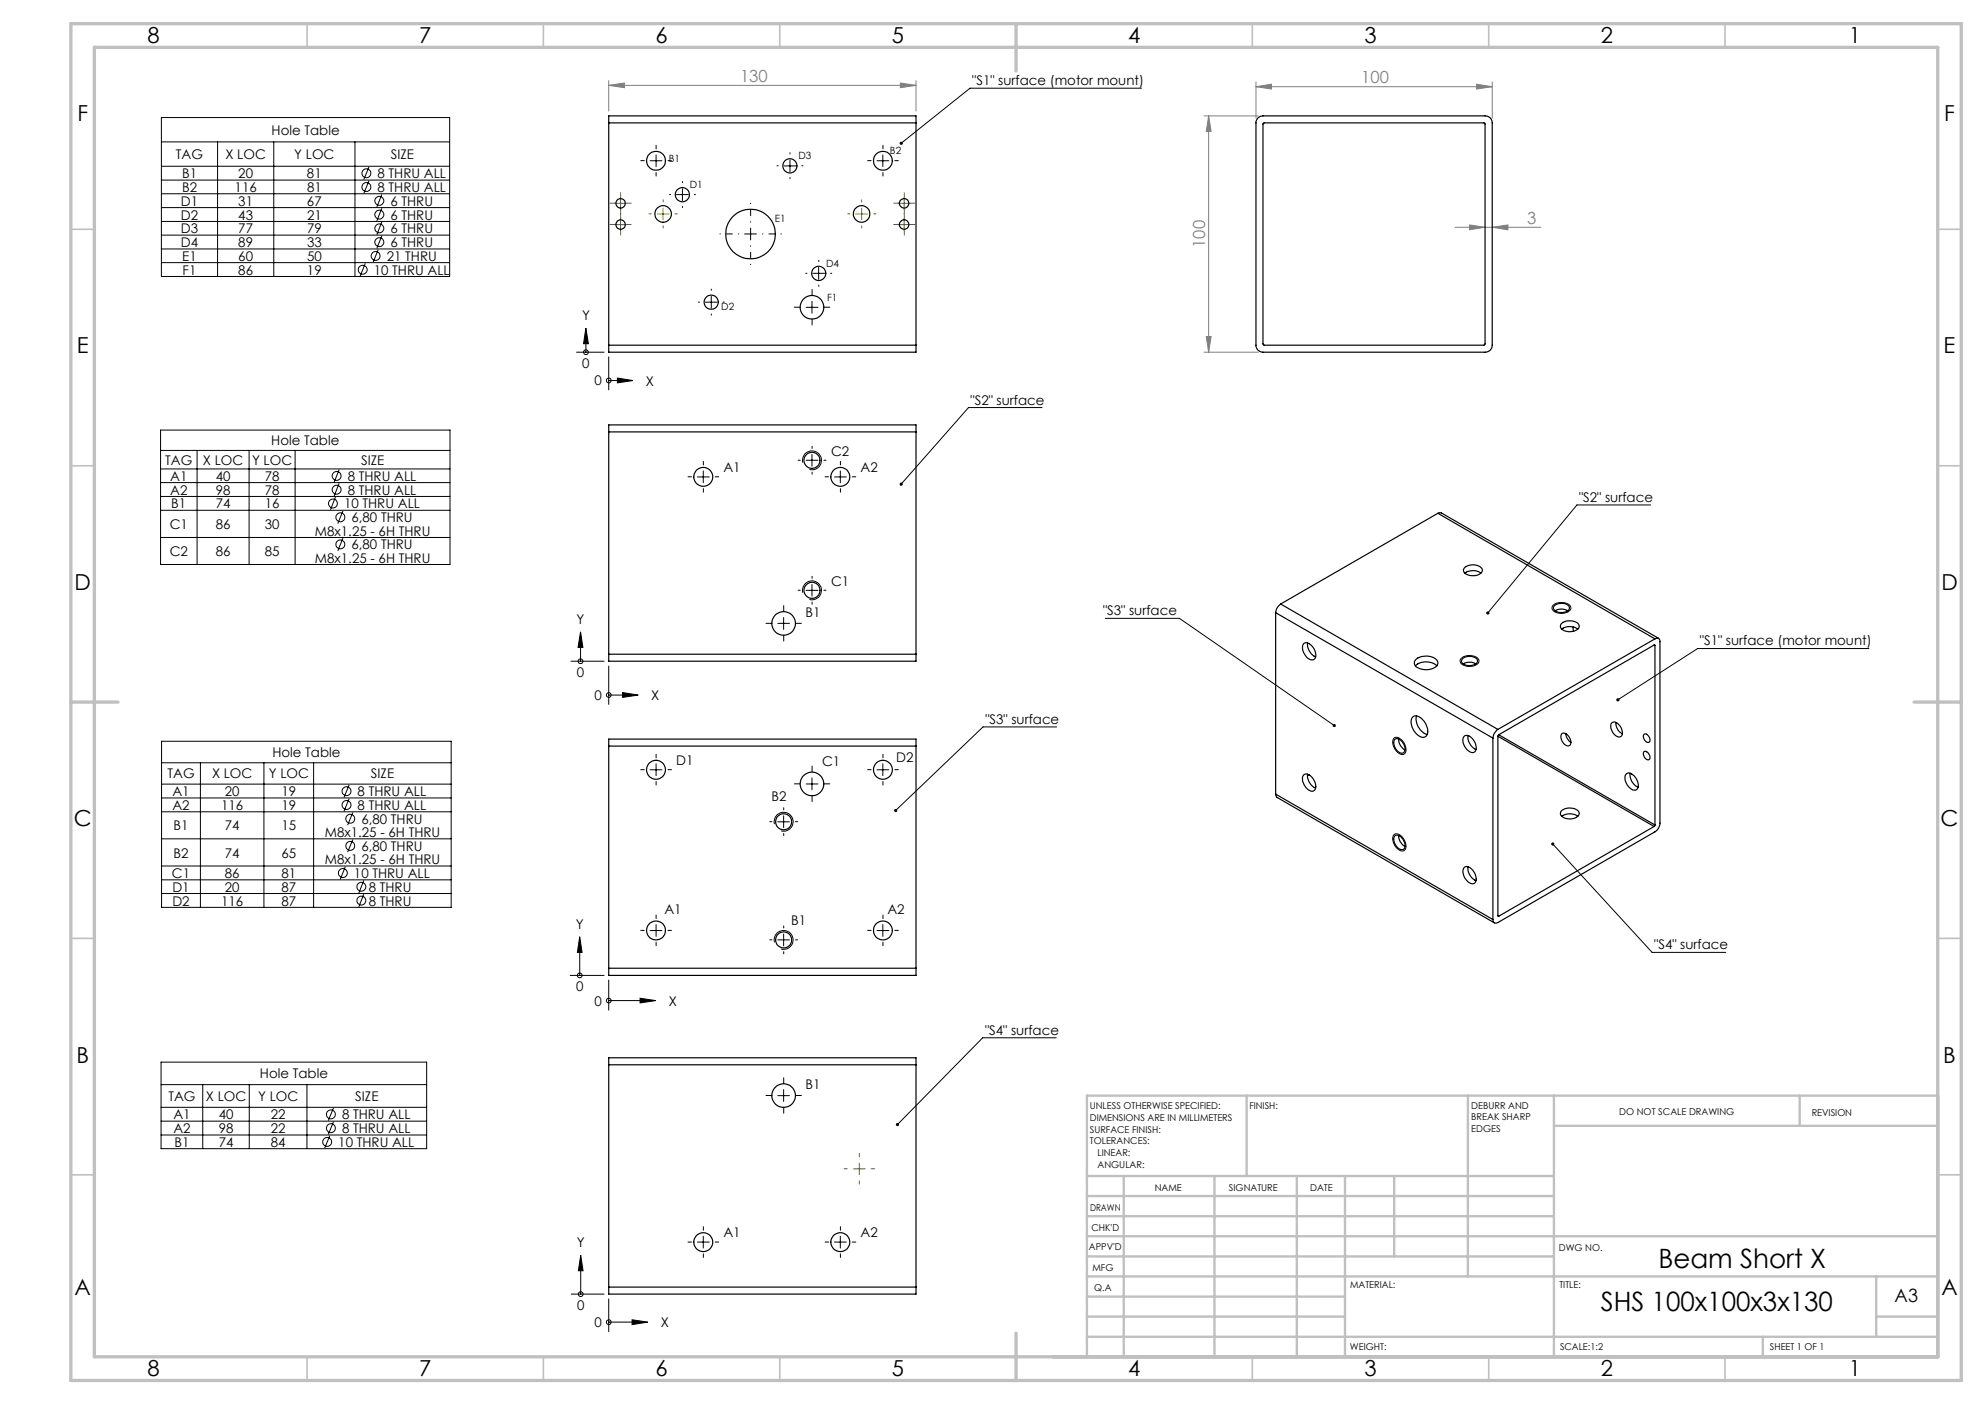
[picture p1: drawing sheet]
<svg xmlns="http://www.w3.org/2000/svg" width="420mm" height="297mm" viewBox="0 0 420 297" stroke-linecap="round" stroke-linejoin="round" font-family="sans-serif">
<g fill="none" stroke="#000" stroke-width=".21">
<path d="M241.5 18.7h-36.3l-14.5 11.6M34.1 24.9h61v33.6h-61zM34.1 30h61M34.1 38.1h61M34.1 35.2h61M46 30v28.5M57.9 30v28.5M75.1 30v28.5M78.1 35.3l-1.1 2.7M78.1 38.2l-1.1 2.7M137.5 34h2.6M138.8 32.8v2.4"/>
<path d="M144.4 39.9v2.5M165.9 35.1h2.5M167.1 33.8v2.5M185.6 34h2.5M186.8 32.8v2.4M34.1 41h61M34.1 43.9h61M34.1 46.8h61M34.1 49.7h61M34.1 52.7h61M34.1 55.6h61M77.3 55.7l-1.1 2.7"/>
<path d="M80 52.8l-1 2.7M80.8 41.1l-1.1 2.7M80.8 44.1l-1.1 2.6M80.8 47l-1.1 2.7M80.8 49.9l-1.1 2.7M143.1 41.2h2.5M157.6 49.5h2.5M158.8 48.3v2.5M172 57.8h2.5M173.2 56.6v2.5M122 74.5h5.8M124 72.7v1.8"/>
<path d="M124 69.4l.5 3.3h-1zM128.8 75.5v7M130.6 80l3.3 .5-3.3 .5zM149.2 63.9h2.5M150.5 62.7v2.5M170.6 65h2.5M171.8 63.7v2.5M34 91h61.2v28.4h-61.2zM34 95.3h61.2M34 99.2h61.2M41.7 95.3v24.1M52.7 95.3v24.1"/>
<path d="M62.4 95.3v24.1M71.8 99.3l-1.1 2.7M128.8 80.5h1.8M148.8 99.6v2.5M169.9 97.9a2 2 0 0 1 1.7-2.5 2 2 0 0 1 2.2 2.1 2 2 0 0 1-2.5 1.8M170.6 97.4h2.5M171.8 96.1v2.5M177.8 99.6v2.5M220.5 86.2h-15.6l-14.2 16.2M34 102.1h61.2M34 105h61.2M34 107.9h61.2"/>
<path d="M34 113.7h61.2M71 105.2l-1.1 2.6M71.8 102.2l-1.1 2.7M72.6 108.1l-1.1 2.7M72.6 113.8l-1.1 2.7M147.6 100.9h2.5M176.6 100.9h2.5M349.2 106.8h-15.5l-18.9 22.9M120.8 139.9h7M122.8 136.9v3M122.8 133.7l.5 3.2h-1zM164.6 131.9h2.4"/>
<path d="M165.8 130.6v2.5M169.9 125.4a2 2 0 0 1 1.7-2.5 2 2 0 0 1 2.2 2.2 2 2 0 0 1-2.5 1.7M170.6 124.9h2.5M171.8 123.6v2.5M233.9 130.8h15.7l32.7 22.7M309.2 139.3a2.67 2.67 0 0 1 3.7 .3 1.34 1.34 0 0 1-1.6 1.4 1.87 1.87 0 0 1-2.4-1.3zM328.7 127.9a2.7 2.7 0 0 1 3.6 .4 1.38 1.38 0 0 1-1.6 1.4 2.07 2.07 0 0 1-2.3-1.1zM395.4 137.2h-36.2l-16.9 10.8M34.2 156.8h61.3v35.1h-61.3zM128.8 140.9v8.1M128.8 147h2.9M131.7 146.5l3.3 .5-3.3 .5z"/>
<path d="M223.6 153.8h-15.6l-18.5 17.6M294.9 156.2a1.58 1.58 0 0 1 2.2 1 1.74 1.74 0 0 1-.1 2.4 2.5 2.5 0 0 1-2.1-3.4zM34.2 161.4h61.3M34.2 168.8h61.3M34.2 171.7h61.3M34.2 177.4h61.3M34.2 165.9h61.3M42.4 161.4v30.5M55.8 161.4v30.5M66.4 161.4v30.5M73.9 166l-1.1 2.7M73.9 168.9l-1.1 2.7"/>
<path d="M74.6 171.9l-1 2.7M74.6 177.6l-1 2.7M137.5 162.8h2.6M138.8 161.6v2.5M163.9 174.3a1.99 1.99 0 0 1 1.7-2.5 1.99 1.99 0 0 1 2.2 2.2 1.99 1.99 0 0 1-2.5 1.8M164.6 173.8h2.4M165.8 172.6v2.5M170.6 165.8h2.5M171.8 164.6v2.5M185.6 162.8h2.5M186.8 161.6v2.5M294.9 176.6a1.61 1.61 0 0 1 2.2 1.2 1.44 1.44 0 0 1-.3 2.2 2.53 2.53 0 0 1-1.9-3.4z"/>
<path d="M328.5 178.5l21.1 23h15.6M34.2 183.2h61.3M34.2 186.1h61.3M34.2 189h61.3M73.1 183.3l-1.1 2.7M77 186.2l-1.1 2.7M77 189.2l-1.1 2.6M122.7 198.2l.5 3.3h-1zM137.5 196.8h2.6M138.8 195.6v2.5M163.9 199.4a2 2 0 0 1 1.7-2.6 2 2 0 0 1 2.2 2.2 2 2 0 0 1-2.5 1.8M164.6 198.8h2.4"/>
<path d="M165.8 197.6v2.5M185.6 196.8h2.5M186.8 195.6v2.5M120.6 206.3h7.2M122.7 201.5v4.8M128.8 207.3v6.4M128.8 211.7h6.6M135.4 211.2l3.3 .5-3.3 .5zM223.5 219.5h-15.6l-18 18.4M34.1 224.7h56.2v18.3h-56.2zM34.1 229.4h56.2M34.1 237.2h56.2"/>
<path d="M34.1 234.2h56.2M42.9 229.4v13.6M52.7 229.4v13.6M64.9 229.4v13.6M70.6 234.4l-1.1 2.7M70.6 237.3l-1.1 2.7M164.6 231.8h2.4M165.8 230.5v2.5M34.1 240.1h56.2M69.8 240.2l-1.1 2.7M120.9 273.8h6.9M122.9 268.8v5"/>
<path d="M122.9 265.5l.5 3.3h-1zM128.8 274.8v6.9M128.8 279.7h4.9M133.7 279.2l3.4 .5-3.4 .5zM147.6 262.7h2.5M148.8 261.5v2.5M176.6 262.7h2.5M177.8 261.5v2.5"/>
<circle cx="77.5" cy="36.6" r=".95"/>
<circle cx="77.5" cy="39.6" r=".94"/>
<circle cx="76.7" cy="57.1" r=".94"/>
<circle cx="79.5" cy="54.2" r=".95"/>
<circle cx="80.3" cy="45.4" r=".95"/>
<circle cx="80.3" cy="51.2" r=".95"/>
<circle cx="80.3" cy="42.5" r=".94"/>
<circle cx="80.3" cy="48.3" r=".94"/>
<circle cx="124" cy="74.5" r=".5"/>
<circle cx="128.8" cy="80.5" r=".49"/>
<circle cx="70.5" cy="106.5" r=".94"/>
<circle cx="71.2" cy="100.7" r=".95"/>
<circle cx="71.2" cy="103.6" r=".94"/>
<circle cx="72" cy="109.4" r=".95"/>
<circle cx="72" cy="115.2" r=".94"/>
<circle cx="122.8" cy="139.9" r=".5"/>
<circle cx="128.8" cy="147" r=".49"/>
<circle cx="73.3" cy="170.3" r=".95"/>
<circle cx="73.3" cy="167.4" r=".94"/>
<circle cx="74.1" cy="178.9" r=".94"/>
<circle cx="74.1" cy="173.2" r=".94"/>
<circle cx="72.5" cy="184.7" r=".95"/>
<circle cx="76.5" cy="190.5" r=".94"/>
<circle cx="76.5" cy="187.6" r=".94"/>
<circle cx="122.7" cy="206.3" r=".5"/>
<circle cx="128.8" cy="211.6" r=".49"/>
<circle cx="70" cy="238.6" r=".95"/>
<circle cx="70" cy="235.7" r=".94"/>
<circle cx="69.2" cy="241.6" r=".94"/>
<circle cx="122.9" cy="273.8" r=".5"/>
<circle cx="128.8" cy="279.7" r=".49"/>
</g>
<g fill="none" stroke="#808080" stroke-width=".21">
<path d="M128.8 18.1l3.3-.5v1zM128.8 17.1v6.4M128.8 18.1h65M190.5 17.6l3.3 .5-3.3 .5zM193.8 17.1v6.4M265.7 18.3l3.3-.5v1zM265.7 17.3v7.7M265.7 18.3h50M312.4 17.8l3.3 .5-3.3 .5zM315.7 17.3v7.7M254.7 24.5h11.5M255.7 24.5v50"/>
<path d="M255.7 24.5l.6 3.3h-1.1zM307.9 48.1h18.1M310.9 47.6l3.3 .5-3.3 .5zM315.7 48.1l3.4-.5v1zM254.7 74.5h11.5M255.2 71.2h1.1l-.6 3.3z"/>
</g>
<g fill="none" stroke="#000" stroke-width=".21" stroke-dasharray="15.2 1.3 1.3 1.3">
<path d="M136.3 34h-.7M138.8 31.5v-.8M138.8 36.5v.7M141.3 34h.8M144.4 38.7v-.3M164.6 35.1h-.2M167.1 32.6v-.3M167.1 37.6v.2M169.6 35.1h.3M184.3 34h-.7M186.8 31.5v-.8M186.8 36.5v.7"/>
<path d="M189.3 34h.8M141.9 41.2h-.2M144.4 43.7v.2M146.9 41.2h.3M170.7 57.8h-.2M173.2 55.3v-.2M175.7 57.8h.3M148 63.9h-.3M150.5 61.4v-.2M150.5 66.4v.3M153 63.9h.2M169.3 65h-1.2"/>
<path d="M171.8 62.5v-1.3M171.8 67.5v1.2M173.2 60.3v.3M174.3 65h1.3M148.8 98.4v-.8M169.3 97.4h-.4M171.8 94.9v-.5M171.8 99.9v.4M174.3 97.4h.5M177.8 98.4v-.8M146.3 100.9h-.7M148.8 103.4v.7"/>
<path d="M151.3 100.9h.8M175.3 100.9h-.7M177.8 103.4v.7M180.3 100.9h.8M163.3 131.9h-1.2M165.8 129.4v-1.3M165.8 134.4v1.2M168.3 131.9h1.3M169.3 124.9h-.4M171.8 122.4v-.5M171.8 127.4v.4M174.3 124.9h.5"/>
<path d="M136.3 162.8h-.7M138.8 160.3v-.7M138.8 165.3v.8M141.3 162.8h.8M163.3 173.8h-.4M165.8 171.3v-.4M165.8 176.3v.5M168.3 173.8h.5M169.3 165.8h-1.2M171.8 163.3v-1.2M171.8 168.3v1.3M174.3 165.8h1.3"/>
<path d="M184.3 162.8h-.7M186.8 160.3v-.7M186.8 165.3v.8M189.3 162.8h.8M136.3 196.8h-.7M138.8 194.3v-.7M138.8 199.3v.8M141.3 196.8h.8M163.3 198.8h-.4M165.8 196.3v-.4M168.3 198.8h.5M184.3 196.8h-.7"/>
<path d="M186.8 194.3v-.7M186.8 199.3v.8M189.3 196.8h.8M165.8 201.3v.5M163.3 231.7h-1.2M165.8 229.2v-1.2M165.8 234.2v1.3M168.3 231.7h1.3M146.3 262.7h-.7M148.8 260.2v-.7M148.8 265.2v.8M151.3 262.7h.8"/>
<path d="M175.3 262.7h-.7M177.8 260.2v-.7M177.8 265.2v.8M180.3 262.7h.8"/>
</g>
<path d="M156.3 49.5h-4M158.8 47v-4M158.8 52v4M161.3 49.5h4" fill="none" stroke="#000" stroke-width=".21" stroke-dasharray="15.2 1.3 1.3 1.3" stroke-dashoffset="15.1"/>
<g fill="none" stroke="#808000" stroke-width=".21" stroke-dasharray="15.2 1.3 1.3 1.3">
<path d="M130.1 43h-1M130.1 47.5h-1M131.3 41.7v-1M131.3 44.2v1M131.3 46.2v-1M131.3 48.7v1M132.6 43h1M132.6 47.5h1M137.8 45.2h-.5M140.3 42.7v-.5M140.3 47.7v.5M142.8 45.2h.5"/>
<path d="M179.8 45.2h-.5M182.3 42.7v-.5M182.3 47.7v.5M184.8 45.2h.5M190.1 47.5h-1M190.1 43h-1M191.3 46.2v-1M191.3 48.7v1M191.3 41.7v-1M191.3 44.2v1M192.6 47.5h1M192.6 43h1"/>
<path d="M179.3 247.2h-.7M181.8 244.7v-.7M181.8 249.7v.8M184.3 247.2h.8"/>
</g>
<g fill="none" stroke="#808000" stroke-width=".21">
<path d="M130.1 47.5h2.4M130.1 43h2.4M131.3 41.8v2.5M131.3 46.2v2.6M139.1 45.3h2.5M140.3 44v2.5M181 45.3h2.6M182.3 44v2.5M190 47.5h2.5M190 43h2.5M191.3 41.8v2.5M191.3 46.2v2.6"/>
<path d="M180.6 247.3h2.5M181.8 246v2.5"/>
</g>
<g fill="none" stroke="#c0c0c0" stroke-width=".35">
<path d="M65 5v5M115 5v5M165 5v5M265 5v5M315 5v5M365 5v5M15 48.5h5M410 48.5h5M15 98.5h5M410 98.5h5M15 198.5h5M410 198.5h5"/>
<path d="M15 248.5h5M410 248.5h5M65 287v5M115 287v5M165 287v5M265 287v5M315 287v5M365 287v5"/>
</g>
<g fill="none" stroke="#c0c0c0" stroke-width=".5">
<path d="M263.8 231.8v17M310.6 231.8v38.2M328.8 231.8v55.2M328.8 238.2h81.2M380.8 231.8v6.4M410 231.8h-180v55.2M230 248.8h98.8M230 257.3h98.8M230 253h98.8M237.8 248.8v38.2M257 248.8v38.2M274.4 248.8v38.2"/>
<path d="M284.6 248.8v38.2M295 248.8v17M230 265.8h98.8M230 261.5h180M230 278.5h54.6M230 274.3h54.6M230 270h180M397 278.5h13M397 270v12.8M230 282.8h180M373 282.8v4.2"/>
</g>
<path d="M15 5h400v287h-400zM20 10h390v277h-390zM215 5v10M15 148.5h10M405 148.5h10M215 282v10" fill="none" stroke="#c0c0c0" stroke-width=".7"/>
<path d="M190.4 30.1v.4l.3-.2-.3 .2a.34 .34 0 0 0 .5 0 .34 .34 0 0 0 0-.5 .34 .34 0 0 0-.5 .1zM130.6 80l3.3 .5-3.3 .5zM124 69.4l.5 3.3h-1zM189.7 237.6l-.2 .2 .2 .3 .2-.2-.2 .2a.34 .34 0 0 0 .4 0 .34 .34 0 0 0 0-.4 .34 .34 0 0 0-.4-.1zM133.7 279.2l3.4 .5-3.4 .5zM122.9 265.5l.5 3.3h-1z" fill="#000"/>
<g fill="#808080">
<path d="M128.8 18.1l3.3-.5v1zM190.5 17.6l3.3 .5-3.3 .5z"/>
<path d="M265.7 18.3l3.3-.5v1zM312.4 17.8l3.3 .5-3.3 .5zM310.9 47.6l3.3 .5-3.3 .5zM315.7 48.1l3.4-.5v1z"/>
<path d="M255.7 24.5l.6 3.3h-1.1zM255.2 71.2h1.1l-.6 3.3z"/>
</g>
<g fill="#000">
<path d="M190.5 102.2l-.1 .1 .1 .4 .2-.3-.2 .3a.34 .34 0 0 0 .4 0 .34 .34 0 0 0 0-.5 .34 .34 0 0 0-.4 0zM131.7 146.5l3.3 .5-3.3 .5zM122.8 133.7l.5 3.2h-1zM189.3 171.2l-.1 .2 .1 .3 .2-.3-.2 .3a.33 .33 0 0 0 .4 0 .33 .33 0 0 0 0-.5 .33 .33 0 0 0-.4 0zM135.4 211.2l3.3 .5-3.3 .5zM122.7 198.2l.5 3.3h-1zM314.6 129.4l-.1 .4 .1 .1 .2-.2-.2 .2a.34 .34 0 0 0 .4 0 .34 .34 0 0 0 0-.5 .34 .34 0 0 0-.4 0z"/>
<path d="M342.1 147.8l-.1 .4 .3-.2-.3 .2a.34 .34 0 0 0 .5 .1 .34 .34 0 0 0 .1-.5 .34 .34 0 0 0-.5 0zM282 153.2a.35 .35 0 0 0 .1 .6 .35 .35 0 0 0 .5-.1l-.3-.2 .3 .2v-.2a.35 .35 0 0 0-.2-.3 .35 .35 0 0 0-.4 0zM328.3 178.4a.33 .33 0 0 0 .2 .5 .33 .33 0 0 0 .3-.4 .33 .33 0 0 0-.5-.2l.2 .2z"/>
</g>
<g fill="none" stroke="#000" stroke-width=".25">
<path d="M128.8 26v-1.5h65v1.5M128.8 26h65M128.8 26v47M193.8 26v47M266.2 24.9l.5-.3 .5-.1h47a1.45 1.45 0 0 1 1.5 1.5v47a1.45 1.45 0 0 1-1.5 1.5h-47a1.45 1.45 0 0 1-1.5-1.5v-47.3zM267.3 26l46.9 .1v46.7l-.1 .2h-46.6l-.2-.1zM128.8 73v1.5h65v-1.5M128.8 73h65M128.8 91.4v-1.5h65v1.5M128.8 91.4v47M128.8 91.4h65M193.8 91.4v47"/>
<path d="M304.2 108.6l.8-.1 45.9 26.5M304.2 108.6l-33.2 19.2M304.2 108.6l46 26.5M310 120a2.61 2.61 0 0 1 3.6 .5 1.71 1.71 0 0 1-2.2 1.3 1.38 1.38 0 0 1-1.7-1.4zM128.8 138.4v1.5h65v-1.5M128.8 138.4h65M269.9 129.6l46 26.5M269.9 129.6v38.4M271 127.8a2.49 2.49 0 0 0-1.1 1.8M271 127.8l45.9 26.5M275.9 136.1a1.4 1.4 0 0 1 1.8 .7 1.92 1.92 0 0 1 .3 2.8 2.15 2.15 0 0 1-2.3-1.8l-.1-1zM276.7 136a2.95 2.95 0 0 0 1.7 3"/>
<path d="M299.5 139.6a3.3 3.3 0 0 1 4.7 .3 1.43 1.43 0 0 1-1.4 1.6 3.2 3.2 0 0 1-3.5-1v-.5zM309.4 139.4a2.28 2.28 0 0 1 3.2 .2 1.16 1.16 0 0 1-1.4 1.2 1.6 1.6 0 0 1-2-1zM310 121.2a2.97 2.97 0 0 1 3.3 0M328.9 128.2a2.28 2.28 0 0 1 3.1 .2 1.15 1.15 0 0 1-1.3 1.2 1.65 1.65 0 0 1-2-1.1zM329 129.2a2.51 2.51 0 0 1 2.7 0M330.3 132a2.78 2.78 0 0 1 3.7 .1 1.07 1.07 0 0 1-1 1.4 2.35 2.35 0 0 1-2.8-.9zM330.4 133.1a2.82 2.82 0 0 1 3.4 0M332.9 132.6l.1 .9M350 136.5l.2 .1M350 136.5l-32.9 18.9M350.2 135.1a.63 .63 0 0 1 .7-.1 .63 .63 0 0 1 .3 .7v38.4a2.23 2.23 0 0 1-1 1.9l-33.3 19.2a.65 .65 0 0 1-.7 0 .65 .65 0 0 1-.3-.7M350.2 136.6v37.9"/>
<path d="M350.2 135.1l-33.3 19.2M128.8 157.8v-1.5h65v1.5M128.8 157.8v47M128.8 157.8h65M193.8 157.8v47M295.1 156.4a1.24 1.24 0 0 1 1.7 .7 1.52 1.52 0 0 1 0 2.2 2.13 2.13 0 0 1-1.7-2.9zM295.9 156.3a2.58 2.58 0 0 0 1.4 2.3M298.8 151.8a1.27 1.27 0 0 1 2 .2 3.4 3.4 0 0 1 1.1 3.6 1.24 1.24 0 0 1-2-.2 3.4 3.4 0 0 1-1.1-3.6zM299.5 140.9a3.4 3.4 0 0 1 4.5 0M299.7 151.4a3.5 3.5 0 0 0 2.3 4M309.6 140.4a2.72 2.72 0 0 1 2.7 0M309.8 155.7a1.72 1.72 0 0 1 2.3 1.4 1.42 1.42 0 0 1-.4 2.1 2.63 2.63 0 0 1-2-3.3z"/>
<path d="M310.6 155.6a2.94 2.94 0 0 0 1.7 2.9M315.9 156.1v38.4M316.9 154.3a2.49 2.49 0 0 0-1 1.8M316.9 155.7v38M316.9 155.7l33.1 19.1M317.1 155.4l-.2 .3M317.1 155.4l33.1 19.1M330.5 155.1a1.72 1.72 0 0 1 1.6 2.6 1.59 1.59 0 0 1-1.8-1.7v-.5zM331.3 155.2a2.44 2.44 0 0 0 1.1 1.9M341 152.9a1.19 1.19 0 0 1 1.7 .6 1.79 1.79 0 0 1 .2 2.3 1.61 1.61 0 0 1-1.9-1.3l-.2-.6v-.6zM341.9 152.8a2.66 2.66 0 0 0 1.4 2.4M347.8 159.1a1.02 1.02 0 0 1 1.3 1.1 .53 .53 0 0 1-.5 .6 .53 .53 0 0 1-.5-.5l-.4-.6z"/>
<path d="M347.8 155.4a1.07 1.07 0 0 1 1.3 1.4 .66 .66 0 0 1-.7 .2 .66 .66 0 0 1-.5-.5l-.2-.8zM269.9 168l.3 .7 46 26.5M269.9 168l46 26.5M275.9 163.8a1.97 1.97 0 0 1 2.3 1.6 1.31 1.31 0 0 1-.6 2 2.6 2.6 0 0 1-1.8-3.4zM276.7 163.8a2.95 2.95 0 0 0 1.7 2.9M277 163.9l-.4 .2M295.1 176.8a1.25 1.25 0 0 1 1.7 .7 1.56 1.56 0 0 1 0 2.2 2.16 2.16 0 0 1-1.7-2.9zM295.9 176.7a2.48 2.48 0 0 0 1.4 2.3M330.4 172.7a2.97 2.97 0 0 1 3.4 0M330.5 171.4a2.85 2.85 0 0 1 3.5 .3 1.09 1.09 0 0 1-1 1.4 2.3 2.3 0 0 1-2.8-.9v-.4zM344.1 163.7a1.33 1.33 0 0 1 1.9 .7 1.92 1.92 0 0 1 .2 2.7 2.3 2.3 0 0 1-2.3-2.1v-.9zM344.9 163.6a2.85 2.85 0 0 0 1.7 2.9"/>
<path d="M350 174.8l-32.9 19M350.2 174.5l-.2 .3M309.7 183.6a1.21 1.21 0 0 1 1.9 .4 2.2 2.2 0 0 1 .4 2.8 1.9 1.9 0 0 1-2.3-1.5l-.2-1zM310.6 183.4a2.94 2.94 0 0 0 1.7 2.9M316.9 193.7l.2 .1M128.8 204.8v1.5h65v-1.5M128.8 204.8h65M128.8 225.2v-1.4h65v1.4M128.8 225.2v47.1M128.8 225.2h65M193.8 225.2v47.1M128.8 272.3v1.5h65v-1.5"/>
<path d="M128.8 272.3h65"/>
<circle cx="138.8" cy="34" r="2"/>
<circle cx="167.1" cy="35.1" r="1.5"/>
<circle cx="186.8" cy="34" r="2"/>
<circle cx="131.3" cy="43" r="1"/>
<circle cx="131.3" cy="47.5" r=".99"/>
<circle cx="140.3" cy="45.3" r="1.76"/>
<circle cx="144.4" cy="41.2" r="1.48"/>
<circle cx="158.8" cy="49.5" r="5.2"/>
<circle cx="173.2" cy="57.8" r="1.5"/>
<circle cx="182.3" cy="45.3" r="1.76"/>
<circle cx="191.3" cy="43" r=".99"/>
<circle cx="191.3" cy="47.5" r="1"/>
<circle cx="150.5" cy="63.9" r="1.51"/>
<circle cx="171.8" cy="65" r="2.5"/>
<circle cx="171.8" cy="97.4" r="1.7"/>
<circle cx="148.8" cy="100.9" r="2"/>
<circle cx="177.8" cy="100.9" r="2"/>
<circle cx="165.8" cy="131.9" r="2.5"/>
<circle cx="171.8" cy="124.9" r="1.69"/>
<circle cx="138.8" cy="162.8" r="2"/>
<circle cx="165.8" cy="173.8" r="1.7"/>
<circle cx="171.8" cy="165.8" r="2.5"/>
<circle cx="186.8" cy="162.8" r="2"/>
<circle cx="138.8" cy="196.8" r="2"/>
<circle cx="165.8" cy="198.8" r="1.71"/>
<circle cx="186.8" cy="196.8" r="2"/>
<circle cx="165.8" cy="231.8" r="2.51"/>
<circle cx="148.8" cy="262.8" r="2"/>
<circle cx="177.8" cy="262.8" r="2"/>
</g>
<g font-size="5.6">
<text x="350.9" y="268.2">Beam Short X</text>
<text x="338.7" y="277.4">SHS 100x100x3x130</text>
</g>
<g font-size="4.7">
<text x="31.2" y="9">8</text>
<text x="88.7" y="9">7</text>
<text x="138.7" y="9">6</text>
<text x="188.7" y="9">5</text>
<text x="238.7" y="9">4</text>
<text x="288.7" y="9">3</text>
<text x="338.7" y="9">2</text>
<text x="391.2" y="9">1</text>
<text x="16.4" y="25.5">F</text>
<text x="411.4" y="25.5">F</text>
<text x="16.3" y="74.8">E</text>
<text x="411.2" y="74.8">E</text>
<text x="15.8" y="124.7">D</text>
<text x="410.8" y="124.7">D</text>
<text x="15.6" y="174.7">C</text>
<text x="410.6" y="174.7">C</text>
<text x="16.2" y="224.8">B</text>
<text x="411.2" y="224.8">B</text>
<text x="15.8" y="274">A</text>
<text x="410.8" y="274">A</text>
<text x="31.2" y="291">8</text>
<text x="88.7" y="291">7</text>
<text x="138.7" y="291">6</text>
<text x="188.7" y="291">5</text>
<text x="238.7" y="291">4</text>
<text x="288.7" y="291">3</text>
<text x="338.7" y="291">2</text>
<text x="391.2" y="291">1</text>
</g>
<text font-size="3.9" x="400.9" y="275.5">A3</text>
<g font-size="3.5" fill="#808080">
<text x="156.6" y="17.3">130</text>
<text x="288" y="17.5">100</text>
<text x="323.1" y="47.3">3</text>
<text x="255" y="52.4" transform="rotate(-90 255 52.4)">100</text>
</g>
<g font-size="2.8">
<text x="205.7" y="18">&quot;S1&quot; surface (motor mount)</text>
<text x="57.5" y="28.5">Hole Table</text>
<text x="37.2" y="33.6">TAG</text>
<text x="47.7" y="33.6">X LOC</text>
<text x="62.3" y="33.6">Y LOC</text>
<text x="82.7" y="33.6">SIZE</text>
<text x="38.5" y="37.7">B1</text>
<text x="38.5" y="40.6">B2</text>
<text x="49.6" y="40.6">116</text>
<text x="50.4" y="37.7">20</text>
<text x="65" y="37.7">81</text>
<text x="65" y="40.6">81</text>
<text x="79.9" y="37.7">8 THRU ALL</text>
<text x="79.9" y="40.6">8 THRU ALL</text>
<text x="38.3" y="43.5">D1</text>
<text x="38.3" y="46.4">D2</text>
<text x="50.4" y="43.5">31</text>
<text x="50.4" y="46.4">43</text>
<text x="65" y="43.5">67</text>
<text x="65" y="46.4">21</text>
<text x="82.6" y="43.5">6 THRU</text>
<text x="82.6" y="46.4">6 THRU</text>
<text x="38.3" y="49.4">D3</text>
<text x="38.3" y="52.3">D4</text>
<text x="50.4" y="49.4">77</text>
<text x="50.4" y="52.3">89</text>
<text x="65" y="49.4">79</text>
<text x="65" y="52.3">33</text>
<text x="82.6" y="49.4">6 THRU</text>
<text x="82.6" y="52.3">6 THRU</text>
<text x="38.6" y="55.2">E1</text>
<text x="38.6" y="58.1">F1</text>
<text x="50.4" y="58.1">86</text>
<text x="50.4" y="55.2">60</text>
<text x="65" y="58.1">19</text>
<text x="65" y="55.2">50</text>
<text x="79.1" y="58.1">10 THRU ALL</text>
<text x="81.8" y="55.2">21 THRU</text>
<text x="123.2" y="67.7">Y</text>
<text x="123.2" y="77.8">0</text>
<text x="125.8" y="81.5">0</text>
<text x="136.7" y="81.6">X</text>
<text x="205.4" y="85.6">&quot;S2&quot; surface</text>
<text x="57.4" y="94.2">Hole Table</text>
<text x="35" y="98.3">TAG</text>
<text x="36" y="101.7">A1</text>
<text x="42.9" y="98.3">X LOC</text>
<text x="45.6" y="101.7">40</text>
<text x="53.3" y="98.3">Y LOC</text>
<text x="56" y="101.7">78</text>
<text x="73.6" y="101.7">8 THRU ALL</text>
<text x="76.4" y="98.3">SIZE</text>
<text x="153.1" y="99.8">A1</text>
<text x="175.9" y="96.5">C2</text>
<text x="182.1" y="99.8">A2</text>
<text x="36" y="104.6">A2</text>
<text x="36.2" y="107.6">B1</text>
<text x="45.6" y="104.6">98</text>
<text x="45.6" y="107.6">74</text>
<text x="56" y="104.6">78</text>
<text x="56" y="107.6">16</text>
<text x="72.8" y="107.6">10 THRU ALL</text>
<text x="73.6" y="104.6">8 THRU ALL</text>
<text x="334.1" y="106.1">&quot;S2&quot; surface</text>
<text x="35.9" y="111.9">C1</text>
<text x="45.6" y="111.9">86</text>
<text x="56" y="111.9">30</text>
<text x="66.6" y="113.3">M8x1.25 - 6H THRU</text>
<text x="74.4" y="110.5">6,80 THRU</text>
<text x="35.9" y="117.6">C2</text>
<text x="45.6" y="117.6">86</text>
<text x="56" y="117.6">85</text>
<text x="66.6" y="119">M8x1.25 - 6H THRU</text>
<text x="74.4" y="116.2">6,80 THRU</text>
<text x="175.9" y="124">C1</text>
<text x="122" y="132">Y</text>
<text x="170.4" y="130.5">B1</text>
<text x="233.4" y="130.1">&quot;S3&quot; surface</text>
<text x="359.7" y="136.5">&quot;S1&quot; surface (motor mount)</text>
<text x="122.1" y="143.2">0</text>
<text x="125.8" y="148.1">0</text>
<text x="137.8" y="148.1">X</text>
<text x="208.5" y="153.1">&quot;S3&quot; surface</text>
<text x="57.6" y="160.1">Hole Table</text>
<text x="143.1" y="161.8">D1</text>
<text x="189.6" y="161.2">D2</text>
<text x="35.4" y="164.7">TAG</text>
<text x="44.9" y="164.7">X LOC</text>
<text x="56.9" y="164.7">Y LOC</text>
<text x="78.5" y="164.7">SIZE</text>
<text x="173.9" y="162.1">C1</text>
<text x="36.5" y="171.3">A2</text>
<text x="36.5" y="168.4">A1</text>
<text x="46.8" y="171.3">116</text>
<text x="47.6" y="168.4">20</text>
<text x="59.6" y="171.3">19</text>
<text x="59.6" y="168.4">19</text>
<text x="75.7" y="168.4">8 THRU ALL</text>
<text x="75.7" y="171.3">8 THRU ALL</text>
<text x="163.2" y="169.4">B2</text>
<text x="36.7" y="175.7">B1</text>
<text x="47.6" y="175.7">74</text>
<text x="59.6" y="175.7">15</text>
<text x="68.7" y="177.1">M8x1.25 - 6H THRU</text>
<text x="76.5" y="174.3">6,80 THRU</text>
<text x="76.5" y="180">6,80 THRU</text>
<text x="36.4" y="185.7">C1</text>
<text x="36.7" y="181.4">B2</text>
<text x="47.6" y="185.7">86</text>
<text x="47.6" y="181.4">74</text>
<text x="59.6" y="185.7">81</text>
<text x="59.6" y="181.4">65</text>
<text x="68.7" y="182.8">M8x1.25 - 6H THRU</text>
<text x="74.9" y="185.7">10 THRU ALL</text>
<text x="36.5" y="188.6">D1</text>
<text x="36.5" y="191.6">D2</text>
<text x="46.8" y="191.6">116</text>
<text x="47.6" y="188.6">20</text>
<text x="59.6" y="188.6">87</text>
<text x="59.6" y="191.6">87</text>
<text x="78" y="188.6">8 THRU</text>
<text x="78" y="191.6">8 THRU</text>
<text x="121.8" y="196.5">Y</text>
<text x="140.6" y="193.4">A1</text>
<text x="167.4" y="195.6">B1</text>
<text x="187.8" y="193.4">A2</text>
<text x="350" y="200.8">&quot;S4&quot; surface</text>
<text x="121.9" y="209.6">0</text>
<text x="125.8" y="212.7">0</text>
<text x="141.5" y="212.7">X</text>
<text x="208.4" y="218.9">&quot;S4&quot; surface</text>
<text x="35.6" y="232.9">TAG</text>
<text x="43.6" y="232.9">X LOC</text>
<text x="54.6" y="232.9">Y LOC</text>
<text x="55" y="228.1">Hole Table</text>
<text x="75.2" y="232.9">SIZE</text>
<text x="170.4" y="230.4">B1</text>
<text x="36.7" y="239.7">A2</text>
<text x="36.7" y="236.8">A1</text>
<text x="46.3" y="239.7">98</text>
<text x="46.3" y="236.8">40</text>
<text x="57.3" y="239.7">22</text>
<text x="57.3" y="236.8">22</text>
<text x="72.4" y="236.8">8 THRU ALL</text>
<text x="72.4" y="239.7">8 THRU ALL</text>
<text x="36.9" y="242.6">B1</text>
<text x="46.3" y="242.6">74</text>
<text x="57.3" y="242.6">84</text>
<text x="71.6" y="242.6">10 THRU ALL</text>
<text x="122.1" y="263.8">Y</text>
<text x="153.1" y="261.7">A1</text>
<text x="182.1" y="261.7">A2</text>
<text x="122.1" y="277">0</text>
<text x="125.8" y="280.7">0</text>
<text x="139.8" y="280.8">X</text>
</g>
<g font-size="2.1">
<text x="141.5" y="34.2">B1</text>
<text x="168.9" y="33.7">D3</text>
<text x="188.3" y="32.6">B2</text>
<text x="145.9" y="39.8">D1</text>
<text x="163.9" y="47">E1</text>
<text x="174.8" y="56.5">D4</text>
<text x="152.6" y="65.5">D2</text>
<text x="175" y="63.7">F1</text>
</g>
<g font-size="2">
<text x="230.6" y="234.6">UNLESS OTHERWISE SPECIFIED:</text>
<text x="230.6" y="237.1">DIMENSIONS ARE IN MILLIMETERS</text>
<text x="230.6" y="239.6">SURFACE FINISH:</text>
<text x="264.4" y="234.6">FINISH:</text>
<text x="311.3" y="234.5">DEBURR AND</text>
<text x="311.3" y="237">BREAK SHARP</text>
<text x="311.3" y="239.5">EDGES</text>
<text x="342.6" y="236">DO NOT SCALE DRAWING</text>
<text x="383.3" y="236.2">REVISION</text>
<text x="230.6" y="242.1">TOLERANCES:</text>
<text x="232.2" y="244.6">LINEAR:</text>
<text x="232.2" y="247.1">ANGULAR:</text>
<text x="244.3" y="252">NAME</text>
<text x="260" y="251.9">SIGNATURE</text>
<text x="277.2" y="251.9">DATE</text>
<text x="230.6" y="256.1">DRAWN</text>
<text x="230.9" y="260.3">CHK'D</text>
<text x="230.4" y="264.4">APPV'D</text>
<text x="231.1" y="268.8">MFG</text>
<text x="329.8" y="264.6">DWG NO.</text>
<text x="231.5" y="273">Q.A</text>
<text x="285.6" y="272.5">MATERIAL:</text>
<text x="330" y="272.5">TITLE:</text>
<text x="285.6" y="285.5">WEIGHT:</text>
<text x="330.1" y="285.6">SCALE:1:2</text>
<text x="374.5" y="285.6">SHEET 1 OF 1</text>
</g>
</svg>
